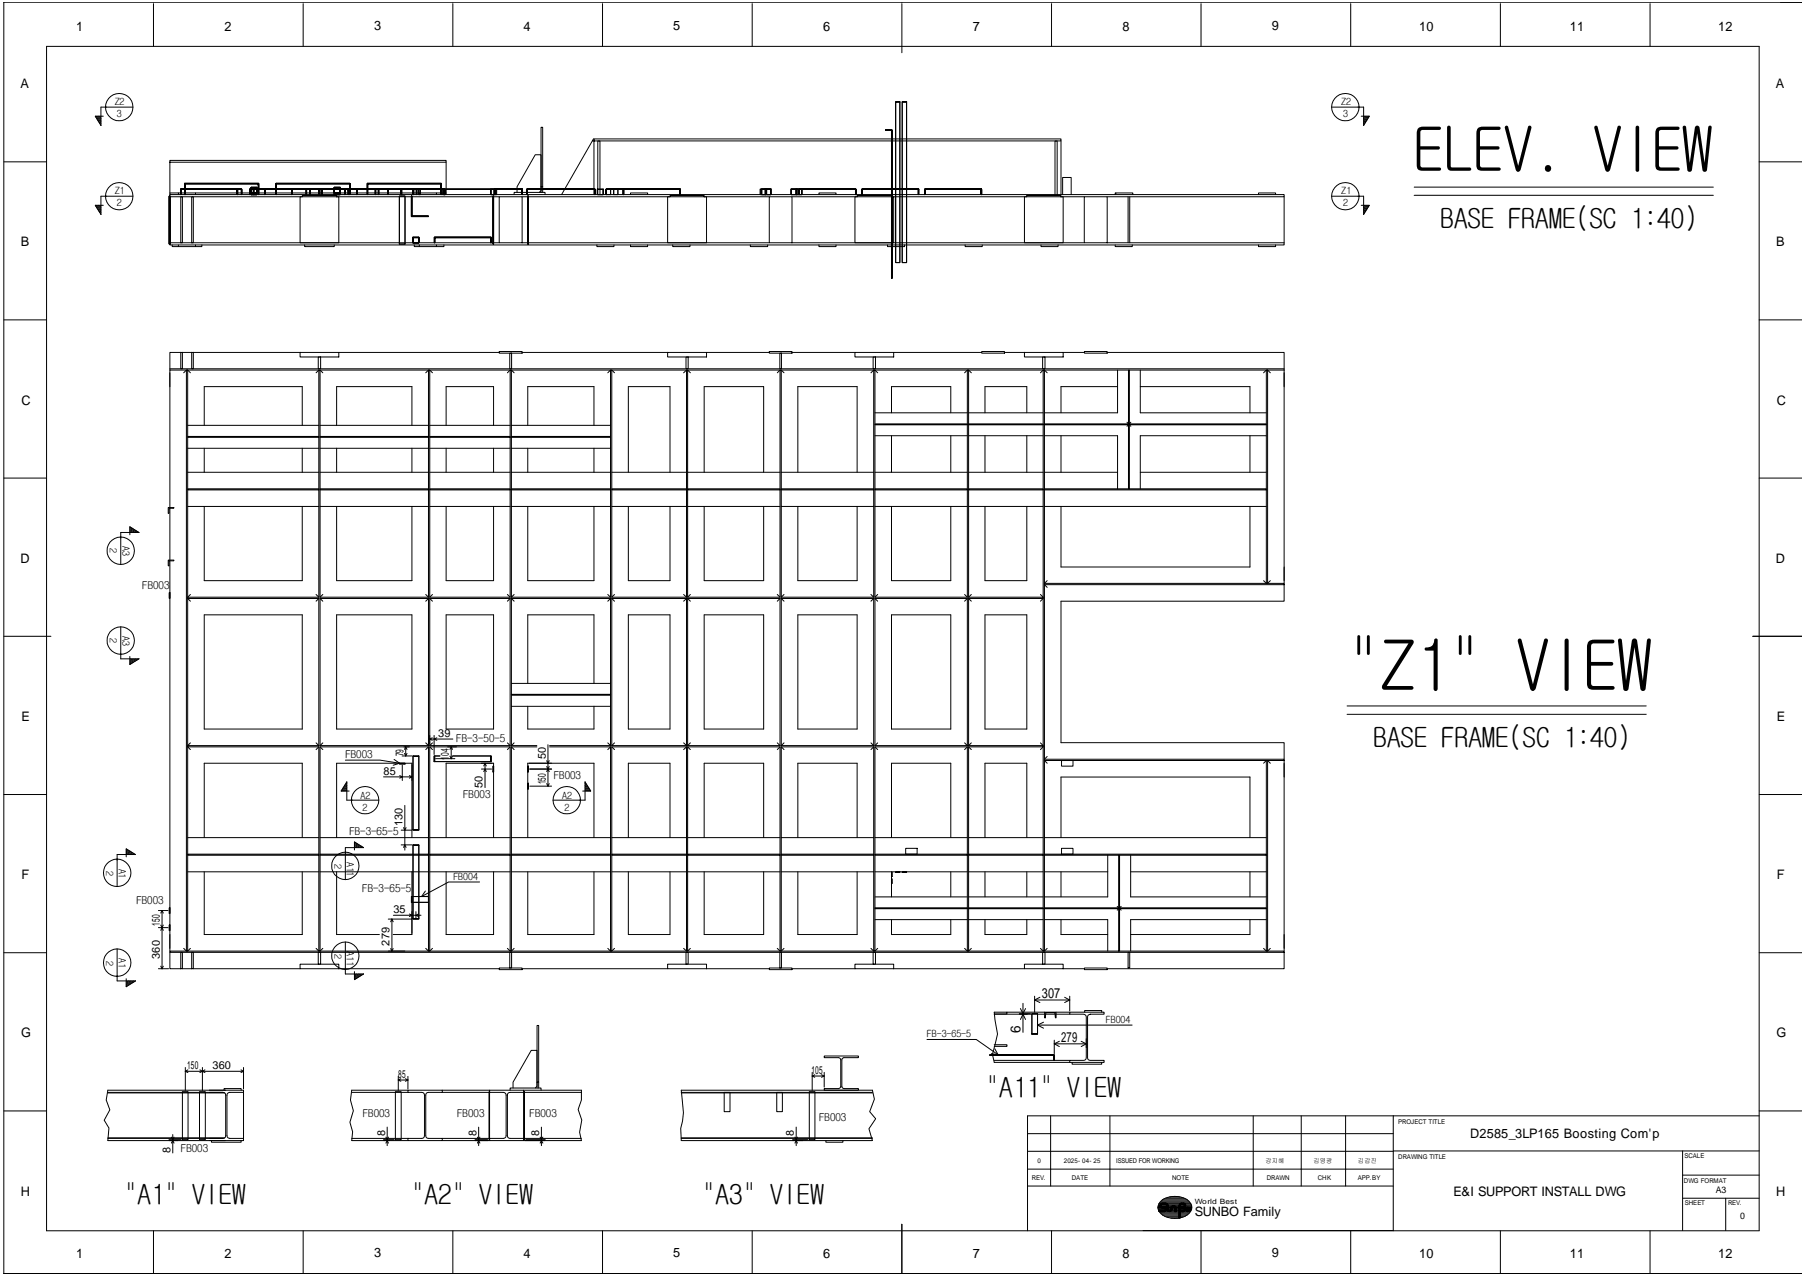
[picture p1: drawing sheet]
<svg xmlns="http://www.w3.org/2000/svg" width="420mm" height="297mm" viewBox="0 0 420 297" stroke-linecap="round" stroke-linejoin="round" font-family="sans-serif">
<g fill="none" stroke="#000" stroke-width=".23">
<path d="M10.8 10.8h398.7v275.7h-398.7zM35.7 .5h.1M35.7 .8v10M70.6 .5h.1M70.6 .8v10M105.4 .5h.1M105.4 .8v10M140.2 .5h.1M140.2 .8v10M175.1 .5h.1M175.1 .8v10M209.9 .5h.1"/>
<path d="M209.9 .8v11.5M244.8 .5h.1M244.8 .8v10M279.6 .5h.1M279.6 .8v10M314.4 .5h.1M314.4 .8v10M349.2 .5h.1M349.2 .8v10M384.1 .5h.1M384.1 .8v10M419.4 .5h.1"/>
<path d="M419.5 .5h-418.6v296.1M.9 37.7h9.9M22.3 27.1l-.1 .1M22.6 27.1l-.2 .2M22.8 27.1l-.3 .5M23 27.1l-.4 .7M23.3 27.1l-.6 .9M23.5 27.1l-.6 1.1M23.5 27.6l-.5 .8M23.5 27.9l-.4 .7M23.5 28.3l-.3 .4M23.5 28.7l-.1 .3"/>
<path d="M30.9 24.9h-7.4v4.3l-1.3-2.1h1.8M39.5 37.8v-.5h64.3v.5h-64.3v7.1M103.8 37.8v7.1M137.9 32.8l-7.2 12.5M138.3 32.3l-.4 .5h.4v-.5h108.7v.5h-108.7v12.5M206.2 30.2l1.4 .1v34.5h-.1v-34.4h-1.3v-.2l1.4 .1v34.5h-.1v-34.4h-1.3zM208.5 23.8v37.3h1v-37.3h-1v-.1h1v.1M208.5 23.7h1v37.4h-1zM210 23.8v37.3h1v-37.3h-1v-.1h1v.1M210 23.7h1v37.4h-1zM247 32.8v12.5M310 24.9h7.4v4.3l1.3-2.1h-1.8"/>
<path d="M317.4 27.1l.6 1.1M317.4 27.6l.5 .8M317.4 27.9l.4 .7M317.4 28.3l.3 .4M317.4 28.7l.1 .3M317.6 27.1l.6 .9M317.9 27.1l.4 .7M318.1 27.1l.3 .5M318.4 27.1l.2 .2M318.6 27.1l.1 .1M409.5 37.7h9.9M22.3 47.8l-.1 .1"/>
<path d="M22.6 47.8l-.2 .3M22.8 47.8l-.3 .5M23 47.8l-.4 .7M23.3 47.8l-.6 .9M23.5 47.9l-.6 1M23.5 48.3l-.5 .8M23.5 48.7l-.4 .6M23.5 49.1l-.3 .4M23.5 49.5l-.1 .2M30.9 45.7h-7.4v4.2l-1.3-2.1h1.8M39.4 45.6h.1v11.2h-.1v-11.2h.1v11.2h-.1zM39.5 45.8v10.7"/>
<path d="M40.1 57v.4h1.4M41.5 44.9h-2v.4M41.5 57v.4h4v-.4M41.5 45.3v-.4h4v.4M42 44h13.2l.1 1.3h-.1l-.1-1.2h-12.9v1.2h-.2l.1-1.3h13.1l.1 1.3h-.1l-.1-1.2h-12.9v1.2h-.2zM42.1 45.8h.4v10.7h-.4zM43 42.7h17.2v2.6h-.1v-2.5h-17v2.5h-.1v-2.6l17.2 .1v2.5h-.1v-2.5h-17v2.5h-.1zM43.1 44h13.1l.1 1.3h-.1l-.1-1.2h-12.9l-.1 1.2h-.1l.1-1.3h13.1l.1 1.3h-.1l-.1-1.2h-12.9l-.1 1.2h-.1zM44.6 45.8h.4v10.7h-.4zM45.5 44.9h52.1M47 57v.4h-1.5M58.1 44h13.2l.1 1.3h-.2v-1.2h-12.9v1.2h-.2l.1-1.3h13.1l.1 1.3h-.2v-1.2h-12.9v1.2h-.2z"/>
<path d="M58.5 43.6v1.3h1.3v-1.3v1.7h-1.3zM58.5 43.7v1.2h1.3v-1.2v1.6h-1.3zM58.5 43.7h1.3v1.2h-1.3zM58.5 43.6h1.3v1.7h-1.3zM58.5 43.7h1.3v1.6h-1.3zM58.5 43.6h1.3v1.3h-1.3zM58.5 43.6h1.3v1.3h-1.3v-1.2h1.3v1.2h-1.3zM59 44h13.1l.1 1.3h-.1v-1.2h-13v1.2h-.1l.1-1.3h13l.1 1.3h-.1v-1.2h-13v1.2h-.1zM61.6 44h13.2l.1 1.3h-.1l-.1-1.2h-12.9l-.1 1.2h-.1l.1-1.3h13.1l.1 1.3h-.1l-.1-1.2h-12.9l-.1 1.2h-.1zM64.3 42.7h17.1l.1 2.6h-.1l-.1-2.5h-17v2.5h-.1l.1-2.6h17.1l.1 2.6h-.1l-.1-2.5h-17v2.5h-.1zM67.9 44h13.1l.2 1.3h-.2l-.1-1.2h-12.9v1.2h-.1v-1.3h13.1l.2 1.3h-.2l-.1-1.2h-12.9v1.2h-.1zM70.4 45.5h8v.3h-8z"/>
<path d="M70.9 57v.4h6.9v-.4M74.2 44h13.2l.1 1.3h-.2v-1.2h-12.9l-.1 1.2h-.1l.1-1.3h13.1l.1 1.3h-.2v-1.2h-12.9l-.1 1.2h-.1zM74.9 44h13.2l.1 1.3h-.1l-.1-1.2h-12.9l-.1 1.2h-.1l.1-1.3h13.1l.1 1.3h-.1l-.1-1.2h-12.9l-.1 1.2h-.1zM77.8 43.6v1.3h1.4v-1.3v1.7h-1.4zM77.8 43.7v1.2h1.4v-1.2v1.6h-1.4zM77.8 43.7h1.4v1.2h-1.4zM77.8 43.6h1.4v1.7h-1.4zM77.8 43.7h1.4v1.6h-1.4zM77.8 43.6h1.4v1.3h-1.4zM77.8 43.6h1.4v1.3h-1.4v-1.2h1.4v1.2h-1.4zM78.4 45.8h.5v10.7h-9.1v-10.7h.6h-30.9v-.5h259.4v.5h-41.2M78.4 45.8h37.8"/>
<path d="M80.2 44h13.2l.1 1.3h-.2v-1.2h-12.9l-.1 1.2h-.1l.1-1.3h13.1l.1 1.3h-.2v-1.2h-12.9l-.1 1.2h-.1zM83 44h13.2l.1 1.3h-.2v-1.2h-12.9l-.1 1.2h-.1l.1-1.3h13.1l.1 1.3h-.2v-1.2h-12.9l-.1 1.2h-.1zM85.5 42.7h17.2v2.6h-.1v-2.5h-17v2.5h-.1v-2.6h17.2v2.6h-.1v-2.5h-17v2.5h-.1zM90.3 44h13.1l.1 1.3h-.1l-.1-1.2h-12.9v1.2h-.1l.1-1.3h13l.1 1.3h-.1l-.1-1.2h-12.9v1.2h-.1zM93 45.6h1.3v11.2h-1.3zM95.8 45.6h.1v4.7h3.8v.1h-3.9v-4.8h.1v4.7h3.8v.1h-3.9zM96.1 55.2v1.3h1.4v-1.3M96.1 55.3v1.2h1.4v-1.2M96.1 55.2h1.4v1.3h-1.4v-1.2h1.4v1.2h-1.4zM96.4 57v.4h1.2M96.9 44h6.5l.1 1.3h-.1l-.1-1.2h-6.2l-.1 1.2h-.1l.1-1.3h6.4l.1 1.3h-.1l-.1-1.2h-6.2l-.1 1.2h-.1zM97.4 45.3h.1"/>
<path d="M97.5 44h5.6l.1 1.3M97.6 57v.4h4v-.4M97.6 45.3v-.4h4v.4M97.8 44l-.1 1.3h-.3l.1-1.3h5.9l.1 1.3h-.1M101.1 55.2h13.2v1.3h-.1v-1.2h-12.9l-.1 1.2h-.1l.1-1.3h13.1v1.3h-.1v-1.2h-12.9l-.1 1.2h-.1zM101.6 44.9h2.2v.4M103 44.1h-5.4l-.1 1.2h.4M103 45.3h.7M103.3 44.1l.1 1.2h-.4v-1.2h.3h-5.4v1.2h-.2M103.3 57v.4h-1.7M103.5 44.1l-.1 1.2h.3l.1-1.2h-.3h11.6l.2 1.2M103.8 44.1h11.6l.1 1.2h-.3"/>
<path d="M114.3 44v1.3h1v-1.3M114.3 44.1v1.2h1v-1.2M114.3 44h1v1.3h-1v-1.2h1v1.2h-1zM114.8 45.6h.1v11.2h-.1v-11.2h.1v11.2h-.1zM115 44h6.5l.1 1.3h-.1v-1.2h-6.3l-.1 1.2h-.1l.1-1.3h6.4l.1 1.3h-.1v-1.2h-6.3l-.1 1.2h-.1zM115.2 44l.1 1.3h.3l-.1-1.3h-12.1l-.1 1.3h.1M115.5 45.3h.1M115.5 44h-11.8l-.1 1.3M116.2 56.5h-76.7v.5h259.4v-.5h-41.2M116.2 45.8h5.3v10.7h-5.3zM119.7 45.3v-.5h7.2v.5M120.4 44.8v-1.3l4.2-7.5h1.3v8.4l-.4 .4"/>
<path d="M121.5 45.8h34.5h-.6v10.7h9.1v-10.7h-.6M121.5 56.5h57.6M122.7 44h15.7l.2 1.3h-.2l-.1-1.2h-15.5l-.1 1.2h-.1l.1-1.3h15.7l.2 1.3h-.2l-.1-1.2h-15.5l-.1 1.2h-.1zM122.9 45.6h.1v11.2h-.1v-11.2h.1v11.2h-.1zM125.9 43.5h.4v-13.9h-.4v15.2M126.3 43.5v1.3M138.9 57v.4h4v-.4M139.1 44.1v1.2h1.3v-1.2M139.1 44h1.3v1.3h-1.3v-1.3v1.3h1.3v-1.3M139.1 44.1h1.3v1.2h-1.3zM139.1 45.3v-12.5h.6v12.5M141.1 44h17.1l.1 1.3h-.1v-1.2h-16.9l-.1 1.2h-.1l.1-1.3h17l.1 1.3h-.1v-1.2h-16.9l-.1 1.2h-.1z"/>
<path d="M141.1 45.3h1.1M141.2 44.1h1.6v1.2h1v-1.3h-2.6l-.1 1.3h1.1v-1.2l-1 .1v1.1M142.2 44.1h1.6v1.2M142.8 44l.1 1.3M142.8 45.3h1M143.8 44h-1.6l-.1 1.3M145.1 44h13.1l.1 1.3h-.1v-1.2h-13v1.2h-.2l.2-1.3h13l.1 1.3h-.1v-1.2h-13v1.2h-.2zM146.8 57v.4h3.9v-.4M146.8 45.3v-.4h3.9v.4M156 45.5h7.9v.3h-7.9zM156.6 57v.4h4v-.4M163.9 45.8h15.2"/>
<path d="M174.7 57v.4h4v-.4M177 44.1v1.2h1.3v-1.2h-1.3h1.1v1.2h1.4v-1.2h-1.2M177.3 44.1h2.1v1.2h-1v-1.2zM177.3 44.1v1.2h1v-1.2M177.3 44h1.1v1.3h1.1v-1.3h-2.2v1.3h1v-1.3M178.1 44v1.3h1.4v-1.3h-2.5v1.3h1.3v-1.3h1.2h-1.2v1.3h-1v-1.3h2.2v1.3h-1.1v-1.3M178.4 44.1h-1.1v1.2h1v-1.2h1.1M178.4 44.1h1v1.2h-1zM179.1 45.8h5.3v10.7h-5.3zM184.1 44h1.2v1.3h1.3v-1.3h-2.5v1.3h1.4v-1.3M184.2 44.1h2.4v1.2h-1.3v-1.2zM184.2 44.1l-.1 1.2h1.4v-1.2"/>
<path d="M184.4 45.8h15.1h-.5v10.7h9v-10.7h-.5M184.4 56.5h68M185.3 44.1l-1.2 .1v1.1h1.4v-1.2h1.1M185.3 44.1h1.3v1.2h-1.3zM185.3 44v1.3h1.3v-1.3h-2.5v1.3h1.4v-1.3h1.1M186 44h13.2l.1 1.3h-.2v-1.2h-12.9l-.1 1.2h-.1l.1-1.3h13.1l.1 1.3h-.2v-1.2h-12.9l-.1 1.2h-.1zM190.6 57v.4h4v-.4M190.6 45.3v-.4h4v.4M199.5 45.5h8v.3h-8zM200.6 44h13.2l.1 1.3h-.2v-1.2h-12.9l-.1 1.2h-.1l.1-1.3h13.1l.1 1.3h-.2v-1.2h-12.9l-.1 1.2h-.1zM206.6 57v.4h4v-.4M207.5 45.8h31.5h-.5v10.7h9v-10.7h-.5"/>
<path d="M215.2 44h13.2l.1 1.3h-.2v-1.2h-12.9l-.1 1.2h-.1l.1-1.3h13.1l.1 1.3h-.2v-1.2h-12.9l-.1 1.2h-.1zM224.7 57v.4h3.9v-.4M239 45.5h8v.3h-8zM242.3 57v.4h4v-.4M245.6 45.3v-12.5h.5v12.5M247 45.8h5.4M247.4 45.3v-4h1.9v4M252.4 45.8h5.3v10.7h-5.3zM259.6 57v.4h4v-.4M259.7 45.3v-.4h4v.4M259.7 44.9h-.1v.4M262.6 45.8v10.7"/>
<path d="M263 45.8v10.7M292.9 57v.4h4v-.4M292.9 45.3v-.4h4v.4M298.9 45.8v10.7M310 45.7h7.4v4.2l1.3-2.1h-1.8M317.4 47.9l.6 1M317.4 48.3l.5 .8M317.4 48.7l.4 .6M317.4 49.1l.3 .4M317.4 49.5l.1 .2M317.6 47.8l.6 .9M317.9 47.8l.4 .7"/>
<path d="M318.1 47.8l.3 .5M318.4 47.8l.2 .3M318.6 47.8l.1 .1M329.2 43.6h69.6M329.2 45.5h69.6M.9 74.5h9.9M409.5 74.5h9.9M39.5 86.1v-.2h259.4v.2M39.5 86.8v134.6M42.1 82h-2.6v3.9M42.1 82h.4v3.9h-.4zM42.5 82h2.1"/>
<path d="M43.4 86.1h.3v135.3h-.3zM43.4 86.1l-.6 .7M43.7 99h30.5M43.7 86.1l.6 .7M44.6 82h.4v3.9h-.4zM45 82h24.8M47.5 99v-9h22.9v9M69.8 82h9.1v1.1h-9.1zM74.1 83.1h.5v2.8h-.5zM74.2 86.1l-.6 .7M74.5 99h25.2M74.5 86.1l.6 .7"/>
<path d="M78.4 99v-9h17.5v9M78.9 82h37.3M99.7 86.1l-.6 .7M100 99h18.7M100 86.1l.7 .7M103.8 99v-9h11.1v9M116.2 81.8h5.3v.4h-5.3zM118.7 82.2h.4v3.7h-.4zM118.7 86.1l-.6 .7M119 99h23.1M119 86.1l.7 .7M121.5 82h33.9"/>
<path d="M122.9 99v-9h15.4v9M142.1 86.1l-.6 .7M142.4 86.1l.6 .7M155.4 82h9.1v1.1h-9.1zM159.7 83.1h.5v2.8h-.5zM159.8 86.1l-.7 .7M160.1 86.1l.6 .7M164.5 82h14.6M179.1 81.8h5.3v.4h-5.3zM181.5 82.2h.4v3.7h-.4zM181.6 86.1l-.7 .7M181.9 86.1l.6 .7"/>
<path d="M184.4 82h14.6M199 82h9v1.1h-9zM203.2 83.1h.6v2.8h-.6zM203.4 86.1l-.7 .7M203.7 98.7h21.5v.2h-21.5zM203.7 96.1h21.5M203.7 86.1l.6 .7M207.5 96.1v-6.1h13.8v6.1M208 82h20.5M225.2 86.1l-.7 .7M225.5 98.7h17.3v.2h-17.3zM225.5 96.1h17.3"/>
<path d="M225.5 86.1l.6 .7M228.5 81.8h5.3v.4h-5.3zM229.3 96.1v-6.1h9.7v6.1M233.8 82h4.7M238.5 82h9v1.1h-9zM242.7 83.1h.5v2.8h-.5zM242.8 86.1h.3v135.3h-.3zM242.8 86.1l-.6 .7M243.1 86.1l.7 .7M247.5 82h4.9M252.4 81.8h5.3v.4h-5.3zM257.7 82h41.2v3.9"/>
<path d="M260.1 90h-13.1v6.1M260.1 86.1v10h-17M262.3 98.3l.4 .4M262.7 98.7h-19.6v.2h19.6M262.7 98.9v14.9h.2v-14.9M262.7 98.7v-12.6h.2v12.6M262.7 98.9l-.4 .3M262.9 98.7h31.9v.2h-31.9M262.9 98.9l.3 .3M263.2 98.3l-.3 .4M265.4 86.1v10h29.4M265.4 90h25.6v6.1"/>
<path d="M294.8 86.1h.3v49.7h-.3zM294.8 86.1l-.7 .7M295.1 86.1l.6 .7M298.9 86.1h-259.4v3.9M298.9 86.1v49.7M.9 111.3h9.9M39.2 118.2h1.3l-.2 .1-.9 .1-.2 1.1zM43.7 101.6h30.5v.2h-30.5zM43.7 113.8h30.5v.2h-30.5zM43.7 104.4h30.5M43.7 109.9h30.5M43.7 117.9h30.5"/>
<path d="M47.5 117.9v17.3h22.9v-17.3M47.5 104.4v5.5M70.4 104.4v5.5M74.5 101.6h25.2v.2h-25.2zM74.5 113.8h25.2v.2h-25.2zM74.5 104.4h25.2M74.5 109.9h25.2M74.5 117.9h25.2M78.4 117.9v17.3h17.5v-17.3M78.4 104.4v5.5M95.9 104.4v5.5M100 101.6h18.7v.2h-18.7z"/>
<path d="M100 113.8h18.7v.2h-18.7zM100 104.4h18.7M100 109.9h18.7M100 117.9h18.7M103.8 104.4v5.5M103.8 117.9v17.3h11.1v-17.3M114.9 104.4v5.5M119 101.6h23.1v.2h-23.1zM119 113.8h23.1v.2h-23.1zM119 104.4h23.1M119 109.9h23.1M119 117.9h23.1"/>
<path d="M122.9 117.9v17.3h15.4v-17.3M122.9 104.4v5.5M138.3 104.4v5.5M142.4 113.8h17.4v.2h-17.4zM142.4 109.9h17.4M142.4 117.9h17.4M146.3 117.9v17.3h9.7v-17.3M146.3 109.9v-19.9h9.7v19.9M160.1 113.8h21.5v.2h-21.5zM160.1 109.9h21.5M160.1 117.9h21.5M163.9 117.9v17.3h13.9v-17.3"/>
<path d="M163.9 109.9v-19.9h13.9v19.9M181.9 113.8h21.5v.2h-21.5zM181.9 109.9h21.5M181.9 117.9h21.5M185.7 117.9v17.3h13.8v-17.3M185.7 109.9v-19.9h13.8v19.9M203.7 113.8h21.5v.2h-21.5zM203.7 101.4h21.5M203.7 109.9h21.5M203.7 117.9h21.5M207.5 117.9v17.3h13.8v-17.3M207.5 101.4v8.5"/>
<path d="M221.3 101.4v8.5M225.5 113.8h17.3v.2h-17.3zM225.5 101.4h17.3M225.5 109.9h17.3M225.5 117.9h17.3M229.3 117.9v17.3h9.7v-17.3M229.3 101.4v8.5M239 101.4v8.5M243.1 113.8h51.7v.2h-51.7zM243.1 101.4h17v12.4M243.1 109.9h17M243.1 117.9h51.7"/>
<path d="M247 101.4v8.5M247 117.9v14.1h44v-14.1M265.4 109.9h29.4M291 101.4v8.5M294.8 101.4h-29.4v12.4M409.5 111.3h9.9M30.2 124.5v-1.9l2.1 1.4h-4.2v7.4M30.3 122.7h-.1M30.5 122.8l-.3 .2M30.7 122.9l-.5 .3M30.9 123.1l-.7 .4M31.1 123.2l-.9 .5"/>
<path d="M31.3 123.3l-1 .7M31.5 123.4l-.8 .6M31.7 123.6l-.6 .4M31.9 123.7l-.4 .3M32.1 123.8l-.2 .2M39.2 130.4h1.3l-.2 .2h-.9l-.1 1.1h-.1zM39.4 138h.1v1.3h-.1zM43.7 139.3l.6 .7M44.3 138.4l-.6 .6M73.6 138.4l.6 .6M74.2 139h-30.5v.3h30.5M74.2 139v-52.9h.3v52.9"/>
<path d="M74.2 139.3v34.3M74.2 139.3l-.6 .7M74.5 139.3h25.2M74.5 139h25.2M74.5 139.3v34.3M74.5 139.3l.6 .7M75.1 138.4l-.6 .6M99.1 138.4l.6 .6M99.7 139v-52.9h.3v52.9M99.7 139.3v34.3M99.7 139.3l-.6 .7M100 139.3v34.3"/>
<path d="M100 139.3h18.7M100 139h18.7M100 139.3l.7 .7M100.7 138.4l-.7 .6M118.1 138.4l.6 .6M118.7 139v-52.9h.3v52.9M118.7 139.3v34.3M118.7 139.3l-.6 .7M119 139.3h23.1M119 139h23.1M119 139.3v34.3M119 139.3l.7 .7"/>
<path d="M119.7 138.4l-.7 .6M141.5 138.4l.6 .6M142.1 139v-52.9h.3v52.9M142.1 139.3v34.3M142.1 139.3l-.6 .7M142.4 139.3h17.4M142.4 139h17.4M142.4 139.3v34.3M142.4 139.3l.6 .7M143 138.4l-.6 .6M159.1 138.4l.7 .6M159.8 139v-52.9h.3v52.9"/>
<path d="M159.8 139.3v34.3M159.8 139.3l-.7 .7M160.1 139.3h21.5M160.1 139h21.5M160.1 139.3v34.3M160.1 139.3l.6 .7M160.7 138.4l-.6 .6M180.9 138.4l.7 .6M181.6 139v-52.9h.3v52.9M181.6 139.3v34.3M181.6 139.3l-.7 .7M181.9 139.3h21.5"/>
<path d="M181.9 139h21.5M181.9 139.3v34.3M181.9 139.3l.6 .7M182.5 138.4l-.6 .6M202.7 138.4l.7 .6M203.4 139v-52.9h.3v52.9M203.4 139.3v34.3M203.4 139.3l-.7 .7M203.7 139.3h21.5M203.7 139h21.5M203.7 139.3v34.3M203.7 139.3l.6 .7"/>
<path d="M204.3 138.4l-.6 .6M224.5 138.4l.7 .6M225.2 139v-52.9h.3v52.9M225.2 139.3v34.3M225.2 139.3l-.7 .7M225.5 139h17.3v.3h-17.3M225.5 139.3v34.3M225.5 139.3l.6 .7M226.1 138.4l-.6 .6M242.2 138.4l.6 .6M242.8 139.3l-.6 .7M243.1 136.1l.7 .6"/>
<path d="M243.8 135.2l-.7 .6M294.1 135.2l.7 .6M295.7 135.2l-.6 .6M298.9 136.1v-.3h-55.8v.3h55.8v3.9h-51.9v32.9h51.9v3.8M.9 148.1h11M28.1 145.9v7.5h4.2l-2.1 1.3v-1.9M30.2 154.6h.1M30.2 154.3l.3 .2M30.2 154.1l.5 .3M30.2 153.8l.7 .5M30.2 153.6l.9 .5M30.3 153.4l1 .6"/>
<path d="M30.7 153.4l.8 .5M31.1 153.4l.6 .4M31.5 153.4l.4 .2M31.9 153.4l.2 .1M47.5 143.1h22.9v26.6h-22.9zM78.4 143.1h17.5v26.6h-17.5zM103.8 143.1h11.1v26.6h-11.1zM119 159.1h23.1M122.9 159.1v-16h15.4v16M146.3 143.1h9.7v26.6h-9.7zM163.9 143.1h13.9v26.6h-13.9zM185.7 143.1h13.8v26.6h-13.8z"/>
<path d="M207.5 143.1h13.8v26.6h-13.8zM229.3 143.1h9.7v26.6h-9.7zM408 148.1h11.4M43.7 173.9l.6 .6M44.3 172.9l-.6 .7M73.6 172.9l.6 .7M74.2 173.6h-30.5v.3h30.5M74.2 173.9v47.5h.3v-47.5M74.2 173.9l-.6 .6M74.5 173.9h25.2M74.5 173.6h25.2M74.5 173.9l.6 .6"/>
<path d="M75.1 172.9l-.6 .7M80.4 177h8.1l4.5 .7M91.7 176.8l1.3 .9M93 177.7h1.3v.1h-1.3zM93 177.7l-1.5 .4M93.6 176h2.2M93.6 178.1v3.6M94.1 175.4l.3 .6M94.4 173.9l-.3 .6M94.4 173.9l.3 .6M94.4 173.9v2.1M94.7 175.4l-.3 .6"/>
<path d="M96.1 176h1.4v.1h-1.4zM96.1 176h1.4v17.3h-1.4zM96.1 176.1v17M97.5 176.1v17M99.1 172.9l.6 .7M99.7 173.9v47.5h.3v-47.5M99.7 173.9l-.6 .6M100 172l.6 .3M100 172h5.4M100 173.9h18.7M100 173.6h18.7M100 173.9l.7 .6"/>
<path d="M100.6 171.7l-.6 .3M100.7 172.9l-.7 .7M101 176h.2v1.3h-.2zM101 171.2v4.4M101.2 176h1.2h-1.4v1.3h13.3v-1.3h-8.9h8.8M101.2 177.3h13M101.4 176.6h4.5M101.7 171.7l-.7 .3 .7 .3M104.7 176l.3 .6M105 173.9l-.3 .6M105 173.9l.3 .6M105 173.9v2.7"/>
<path d="M105.3 176l-.3 .6M112.1 179h2.3M112.6 179.6l.3-.6 .3 .6M112.9 177.7l-.3 .6M112.9 177.7l.3 .6M112.9 177.7v5.6M114.2 176h.1v1.3h-.1zM114.8 178.4h.1v1.3h-.1zM118.1 172.9l.6 .7M118.7 173.9v47.5h.3v-47.5M118.7 173.9l-.6 .6M119 161.6h23.1v.2h-23.1z"/>
<path d="M119 173.9h6M119 164.4h23.1M119 173.6h6M119 173.9l.7 .6M119.7 172.9l-.7 .7M122.9 178.4h.1v1.3h-.1zM122.9 164.4v5.3h15.4v-5.3M123.3 179h5.1M127.3 178.4l.5 1.2M127.3 177.1l.2 .6 .3-.6M127.5 173.4v9.6M127.8 178.4l-.5 1.2"/>
<path d="M127.9 173.9h14.2M127.9 173.6h14.2M141.5 172.9l.6 .7M142.1 173.9v47.5h.3v-47.5M142.1 173.9l-.6 .6M142.4 173.9h17.4M142.4 173.6h17.4M142.4 173.9l.6 .6M143 172.9l-.6 .7M159.1 172.9l.7 .7M159.8 173.9v47.5h.3v-47.5M159.8 173.9l-.7 .6"/>
<path d="M160.1 173.9h21.5M160.1 173.6h21.5M160.1 173.9l.6 .6M160.7 172.9l-.6 .7M180.9 172.9l.7 .7M181.6 173.9v47.5h.3v-47.5M181.6 173.9l-.7 .6M181.9 173.9h21.5M181.9 173.6h21.5M181.9 173.9l.6 .6M182.5 172.9l-.6 .7M202.7 172.9l.7 .7"/>
<path d="M203.4 173.9v47.5h.3v-47.5M203.4 173.9l-.7 .6M203.7 173.9h21.5M203.7 173.6h21.5M203.7 173.9l.6 .6M204.3 172.9l-.6 .7M224.5 172.9l.7 .7M225.2 173.9v47.5h.3v-47.5M225.2 173.9l-.7 .6M225.5 173.6h17.3v.3h-17.3M225.5 173.9l.6 .6M226.1 172.9l-.6 .7"/>
<path d="M242.2 172.9l.6 .7M242.8 173.9l-.6 .6M243.1 177l.7 .7M243.8 176.1l-.7 .6M247.1 177h2.7v1.4h-2.7zM294.8 177h.3v44.4h-.3zM294.8 177l-.7 .7M295.1 177l.6 .7M298.9 177v-.3h-55.8v.3h55.8v3.9M298.9 177.7v43.7M313.6 164.3h69.6M313.6 166.3h69.6"/>
<path d="M.9 185h9.9M29.4 199.5v-1.9l2.1 1.3h-4.2v7.5M29.5 197.7h-.1M29.7 197.8l-.3 .2M29.9 197.9l-.5 .3M30.1 198l-.7 .5M30.3 198.2l-.9 .6M30.5 198.3l-1 .6M30.7 198.4l-.8 .5M30.9 198.5l-.6 .4M31.1 198.7l-.4 .2M31.3 198.8l-.2 .1"/>
<path d="M43.7 198.8h30.5v.3h-30.5zM43.7 195h30.5M47.5 195v-17.3h22.9v17.3M74.5 198.8h25.2v.3h-25.2zM74.5 195h25.2M78.4 195v-17.3h17.5v17.3M79.5 184.1h.1M79.6 183.9l.2 .2M79.7 183.6l.3 .5M79.8 183.4l.5 .7M80 183.3l.5 .8M80.1 183l.6 1.1"/>
<path d="M80.2 182.8l.5 .9M80.3 182.6l.4 .7M80.5 182.5l.2 .4M80.6 182.2l.1 .3M81.3 184.1h-1.9l1.3-2.1v4.3h7.5M82.5 197.9v-1.9l2.1 1.3h-4.2v7.5M82.6 196l-.1 .1M82.8 196.2l-.3 .1M83 196.3l-.5 .3M83.2 196.4l-.7 .4M83.4 196.6l-.9 .5M83.6 196.7l-1 .6"/>
<path d="M83.8 196.8l-.8 .5M84 196.9l-.6 .4M84.2 197.1l-.4 .2M84.4 197.2l-.2 .1M89.3 180.8h6.6M93 180.6l.6 .2-.6 .3M93.4 196.7h2.4M93.4 193.3h2.4M93.9 197.3l.3-.6 .3 .6M93.9 192.7l.3 .6 .3-.6M94.2 187.5v10.4M95.3 180.6l.6 .2"/>
<path d="M95.9 180.8l-.6 .3M96.1 196.7h1.4v.1h-1.4zM96.1 196.7h1.4v17.3h-1.4zM96.1 193.1h1.4v.2h-1.4zM96.1 196.8v17M97.5 196.8v17M100 198.8h18.7v.3h-18.7zM100 195h18.7M103.8 195v-17.3h11.1v17.3M119 198.8h23.1v.3h-23.1zM119 195h23.1M122.9 182.3h.1v1.4h-.1z"/>
<path d="M122.9 195v-17.3h15.4v17.3M123.3 183h5.1M127.3 182.4l.2 .6M127.8 182.4l-.3 .6M135.6 184.1h1.9l-1.3-2.1v4.3h-7.5M136.3 182.2l-.1 .3M136.4 182.5l-.2 .4M136.6 182.6l-.4 .7M136.7 182.8l-.5 .9M136.8 183l-.6 1.1M136.9 183.3l-.5 .8M137.1 183.4l-.4 .7"/>
<path d="M137.2 183.6l-.3 .5M137.3 183.9l-.1 .2M137.5 184.1h-.1M142.4 198.8h17.4v.3h-17.4zM142.4 195h17.4M146.3 195v-17.3h9.7v17.3M160.1 198.8h21.5v.3h-21.5zM160.1 195h21.5M163.9 195v-17.3h13.9v17.3M181.9 198.8h21.5v.3h-21.5zM181.9 195h21.5M185.7 195v-17.3h13.8v17.3"/>
<path d="M203.7 198.8h21.5v.3h-21.5zM203.7 195h21.5M207.5 195v-17.3h13.8v17.3M210.8 197.5h2.7v1.3h-2.7zM225.5 198.8h17.3v.3h-17.3zM225.5 195h17.3M229.3 195v-17.3h9.7v17.3M243.1 198.8h51.7v.3h-51.7zM243.1 195h51.7M247 195v-14.1h44v14.1M247.1 197.5h2.7v1.3h-2.7zM257.9 199.1v9.7h-14.8"/>
<path d="M260.4 199.1h.2v22.3h-.2zM263.2 199.1v9.7h31.6M409.5 185h9.9M36.9 215.9h2.2M36.9 212h2.2M37.4 215.3l.3 .6M37.7 215.9l-.3 .7M37.7 215.9l.3 .7M37.7 212v13.5M37.7 212l-.3 .6M37.7 212l.3 .6M38 215.3l-.3 .6"/>
<path d="M39.4 215.3h.1v1.3h-.1zM39.4 211.3h.1v1.3h-.1zM43.7 202.9h30.5M47.5 202.9v14.7h22.9v-14.7M74.5 202.9h25.2M78.4 202.9v14.7h9.9M80.4 219.3v7.4h4.2l-2.1 1.3v-1.8M90.4 214h5.4M91.2 214l-.3 .6M91.2 214l.3 .6M91.2 214v7.4M91.6 213.1h6.4"/>
<path d="M95.3 212.8l.6 .3-.6 .3M95.8 208.7h.1v1.4h-.1zM95.8 208.7h3.9v1.4h-3.9M95.9 208.7h3.8v1.4h-3.8zM95.9 202.9v14.7h-4.4M96.1 213.8h1.4v.2h-1.4zM96.8 212.2v1.5M97.4 212.8l-.6 .3 .6 .3M99 207.4l-.9 1.3M99.7 208.7h-1.6M100 202.9h18.7M103.8 202.9v14.7h11.1v-14.7"/>
<path d="M111.6 205.3h-7.2l-6.3 3.4M119 202.9h23.1M122.9 202.9v14.7h15.4v-14.7M142.4 202.9h17.4M146.3 202.9v14.7h9.7v-14.7M160.1 202.9h21.5M163.9 202.9v14.7h13.9v-14.7M181.9 202.9h21.5M185.7 202.9v14.7h13.8v-14.7M203.7 211.3h21.5v.2h-21.5zM203.7 208.8h21.5M203.7 214.1h21.5"/>
<path d="M203.7 202.9h21.5M207.5 204.6h.1v1h-.1zM207.5 203h.1v1h-.1zM207.5 214.1v3.5h13.8v-3.5M207.5 202.9v5.9M208.5 202.9h1v.2h-1zM210 202.9h1v.2h-1zM221.3 202.9v5.9M225.5 211.3h17.3v.2h-17.3zM225.5 208.8h17.3M225.5 214.1h17.3M225.5 202.9h17.3"/>
<path d="M229.3 214.1v3.5h9.7v-3.5M229.3 202.9v5.9M239 202.9v5.9M243.1 211.3h17.3v.2h-17.3zM243.1 214.1h14.8v7.3M243.1 202.9h14.8M247 202.9v5.9M247 214.1v3.5h10.9M260.1 211l.3 .3M260.4 211.5l-.3 .4M260.6 211.3h34.2v.2h-34.2zM260.6 211.5l.4 .4"/>
<path d="M261 211l-.4 .3M263.2 202.9h31.6M291 214.1v3.5h-27.8M291 202.9v5.9M294.8 214.1h-31.6v7.3M.9 221.8h9.9M27.3 220.9v7.4h4.2l-2.1 1.4v-1.9M29.4 229.6h.1M29.4 229.3l.3 .2M29.4 229.1l.5 .3M29.4 228.8l.7 .4M29.4 228.6l.9 .5"/>
<path d="M29.5 228.3l1 .7M29.9 228.3l.8 .6M30.3 228.3l.6 .5M30.7 228.3l.4 .3M31.1 228.3l.2 .2M31.5 228.3v.1M36.9 225.5h2.3M37.4 224.9l.3 .6M38 224.9l-.3 .6M39.5 221.7v3.8h2.6M42.1 221.7h.4v3.8h-.4zM42.5 225.5h2.1"/>
<path d="M42.8 220.8l.6 .6M44.3 220.8l-.6 .6M44.6 221.7h.4v3.8h-.4zM45 225.5h24.8M69.8 224.5h9.1v1h-9.1zM73.6 220.8l.6 .6M74.1 221.7h.5v2.8h-.5zM75.1 220.8l-.6 .6M78.9 225.5h37.3M82.5 228h.1M82.5 227.7l.3 .2M82.5 227.5l.5 .3"/>
<path d="M82.5 227.2l.7 .4M82.5 226.9l.9 .6M82.6 226.7l1 .7M83 226.7l.8 .5M83.4 226.7l.6 .4M83.8 226.7l.4 .3M84.2 226.7l.2 .2M90.4 221.4h3.8M90.9 220.8l.3 .6M91.5 220.8l-.3 .6M99.1 220.8l.6 .6M100.7 220.8l-.7 .6"/>
<path d="M116.2 225.3h5.3v.4h-5.3zM118.1 220.8l.6 .6M118.7 221.7h.4v3.6h-.4zM119.7 220.8l-.7 .6M121.5 225.5h33.9M141.5 220.8l.6 .6M143 220.8l-.6 .6M155.4 224.5h9.1v1h-9.1zM159.1 220.8l.7 .6M159.7 221.7h.5v2.8h-.5zM160.7 220.8l-.6 .6M164.5 225.5h14.6"/>
<path d="M179.1 225.3h5.3v.4h-5.3zM180.9 220.8l.7 .6M181.5 221.7h.4v3.6h-.4zM182.5 220.8l-.6 .6M184.4 225.5h14.6M199 224.5h9v1h-9zM202.7 220.8l.7 .6M203.2 221.7h.6v2.8h-.6zM204.3 220.8l-.6 .6M208 225.5h30.5M224.5 220.8l.7 .6M226.1 220.8l-.6 .6"/>
<path d="M231.4 236.1h3v-.5h-3l.8 5.1-1.2 4.7 .4 1.9h17.6M231.4 236.1h11.8M234.4 235.6h8.8M237.3 236h2.6M237.5 234.8l.6 1.2 .6-1.2M237.5 237.3l.6-1.2 .6 1.2M238.1 233.6v6.7M238.5 224.5h9v1h-9zM240.2 236h1.3v4.7h-1.3zM240.8 231.9v3.7M240.8 232.8l1.3 .6M240.8 232.8h8.2"/>
<path d="M241.5 238.6h22M241.5 238.6l1.4 .8M242.1 232.2l-1.3 .6M242.2 220.8l.6 .6M242.7 221.7h.5v2.8h-.5zM242.9 238l-1.4 .6M243.2 235.6h2.6v1.3h-.1l-.1-.9-.2-.2h-1.9l-.2 1.1h-.1zM243.4 236.1h2.2M243.8 220.8l-.7 .6M245.8 236.1h3.2M245.8 235.6h3.2M247.5 225.5h4.9"/>
<path d="M247.8 232.2l1.2 .6M249 235.6h8v.5h-3.2a.65 .65 0 0 0-.6 .6v9.5a.59 .59 0 0 0 .6 .6h3.2v.5h-8v-.5h3.2a.59 .59 0 0 0 .7-.6v-9.5a.65 .65 0 0 0-.7-.6h-3.2zM249 231.9v3.4M249 232.8l-1.2 .6M252.4 225.3h5.3v.4h-5.3zM252.5 235.6v-.4h4v.4M262.6 221.7h.4v3.6h-.4zM294.1 220.8l.7 .6M295.7 220.8l-.6 .6M298.9 221.7v-.3h-259.4v.3h259.4v3.8h-41.2M409.5 221.8h9.9M.9 258.6h9.9"/>
<path d="M25.1 254.3h26.8a.59 .59 0 0 1 .6 .6v9.5a.59 .59 0 0 1-.6 .6h-26.8M25.1 254.4h27.2M42.5 254.1h1.3v11.2h-1.3zM43.1 249.4h13.6M43.1 248.5v5.3M43.1 249.4l.6 .3M43.7 249l-.6 .4M46.4 254.1h1.4v11.2h-1.4zM46.5 249l.6 .4M47.1 248.5v5.3M47.1 249.4l.6 .3M47.1 249.4l-.6 .3"/>
<path d="M47.7 249l-.6 .4M48.7 253.8h8v.5h-3.2M52.2 253.8v-.4h3.9v.4M52.5 253.8h-27.4l-.4 2.3 .9 2.3-1.3 2.4 1.1 1.8-.3 2.9h27.4M53.5 254.3a.65 .65 0 0 0-.7 .6v9.5a.65 .65 0 0 0 .7 .6M53.5 254.3h.1M56.1 249l.6 .4M56.7 248.5v5M56.7 254.3v10.7M56.7 249.4l-.6 .3M81.9 254.3h13.1M92 254.1h1.4v11.2h-1.4z"/>
<path d="M92.7 250.6v3.2M92.7 251.4l.6 .3M92.7 251.4h2.3M93.3 251.1l-.6 .3M94.4 251.1l.6 .3M95 253.8h8v.5h-3.3a.59 .59 0 0 0-.6 .6v9.5a.59 .59 0 0 0 .6 .6h3.3v.5h-8v-.5h3.2a.59 .59 0 0 0 .6-.6v-9.5a.59 .59 0 0 0-.6-.6h-3.2zM95 253.8h-13.1l-.3 2.3 .7 2.5-.9 2.6 .7 2.3-.2 2h13.1M95 250.6v2.9M95 251.4l-.6 .3M103 254.3h11M103 253.8h11M113.8 254.1h.2v11.2h-.2z"/>
<path d="M114 253.8h7.9v.5h-3.2a.59 .59 0 0 0-.6 .6v9.5a.59 .59 0 0 0 .6 .6h3.2v.5h-7.9v-.5h3.2a.65 .65 0 0 0 .6-.6v-9.5a.65 .65 0 0 0-.6-.6h-3.2zM118.7 253.8v-.5h7.2v.5M119.4 253.3v-1.4l4.3-7.4h1.3v8.4l-.4 .4M121.9 254.1h.2v11.2h-.2zM121.9 253.8h13.4v2.3l-.7 2.2 .8 2.4-.5 2.9 .4 1.9h-13.4M121.9 254.3h13.4M125 251.9h.4v-13.2h-.4v14.6M125.4 251.9v1.4M158.6 253.8h44.5l.4 2.1-1.1 2.9 1.4 1.6-1.5 2.4 .8 2.7h-44.5l-.1-2.8 .4-1.7 .2-2zM158.6 254.3h44.5M158.6 254.4h44.5M168.6 254.3h1.3v4.5h-1.3z"/>
<path d="M180.8 254.3h1.3v4.5h-1.3zM188.4 254.1h1.3v11.2h-1.3zM189.1 249.6v4.2M189.1 250.5l.6 .3M189.1 250.5h2.8M189.7 250.2l-.6 .3M191.2 250.2l.7 .3M191.9 245.8h7.9v.4h-3.4l-.4 .3v.2v6.5l.4 .2h3.4v.4h-7.9v-.4h3.3l.5-.5-.1-6.4-.4-.3h-3.3zM191.9 249.6v3.5M191.9 250.5l-.7 .3M215.8 242h11.4l5.1 3.5M230.4 245.5h15v1.3h-.1v-1.1h-14.9"/>
<path d="M230.8 245.3l1.5 .2M231.4 243.2h3v.4h-3M231.4 246.8h17.6M231.6 244.1l.7 1.4M240.2 240.6h1.3v.1h-1.3v-4.7h1.3v4.6M244.6 259.8v16.3M245.4 242.1v3.2M245.4 243l1.2 .6M245.4 243h7.5M246.6 242.4l-1.2 .6M249.6 247.3v.4h6.9v-.4M251.7 242.4l1.2 .6"/>
<path d="M252.9 241.8v2.1M252.9 243l-1.2 .6M258.4 259.8v16.3M291.7 259.8v16.3M302.9 259.8v16.3M313.2 259.8v16.3M324.3 259.8v26.7M409.5 258.6h9.9M409.5 259.8h-170.3v26.7M25.1 264.9h27.2M39.3 265.3h2.9M39.9 264.7l.3 .6 .3-.6"/>
<path d="M39.9 266.1l.3-.6 .3 .6M40.2 264.1v4.3M49.2 265.5v.4h6.9v-.4M53.5 265h3.2v.5h-8M53.5 265h.1M81.9 265h13.1M89.3 265.3h2.4M89.8 266.1l.3-.6 .3 .6M89.8 264.7l.3 .6 .3-.6M90.1 262.4v4.3M103 265.5h11M103 265h11"/>
<path d="M110.6 265.3h2.9M111.1 266.1l.3-.6 .3 .6M111.1 264.7l.3 .6 .3-.6M111.4 262.4v4.3M121.9 265h13.4M122.4 265.3h4.5M125.7 266.1l.3-.6 .4 .6M125.7 264.7l.3 .6 .4-.6M126 262.4v4.3M158.6 265h44.5M158.6 264.9h44.5M184.5 265.3h3.5"/>
<path d="M185 266.1l.3-.6 .3 .6M185 264.7l.3 .6 .3-.6M185.3 262.4v4.3M192.2 265.5v.4h4v-.4M239.2 276.1h85.1M239.2 272.2h85.1M239.2 268h85.1M239.2 263.9h85.1M270 279.9h6.9M270.3 279.6h6.4M270.5 279.4h5.9M270.9 279.1h5.2"/>
<path d="M271.4 278.9h4.1M272.2 278.6h2.5M324.3 267.9h85.2M391.7 267.9v18.6M391.7 273.6h17.8M391.7 278.9h17.8M401.7 278.9v7.6M.9 296.5h418.5M35.7 286.5v10M70.6 286.5v10M105.4 286.5v10M140.2 286.5v10"/>
<path d="M175.1 286.5v10M209.9 285v11.5M244.8 286.5v10M269.5 281.1l.3 .9M269.5 281.1a3.2 3.2 0 0 1 3.2-2.5 4.2 4.2 0 0 1 4.7 2v.5M269.5 281.1h.7M269.5 281.3h1.7M269.6 280.6h.4M269.6 281.6h1.6M269.7 281.7h1.3M269.7 280.3h.4M269.7 281.7v.1"/>
<path d="M269.8 281.7l-.1 .1 .1-.1M269.8 280.1h.6l-.3 .3M269.9 281.7l-.2 .2M270 281.7l-.3 .2M270 281.7l-.2 .3M270 282.1l.3-.4-.2 .4M270.1 281.7l-.3 .3 .3-.3M270.1 281l.2-.2-.1 .3M270.1 282.1l.4-.4-.3 .4M270.2 281.7l-.3 .4M270.3 281.7l-.3 .4M270.3 282.1l.3-.4-.2 .4"/>
<path d="M270.3 280.5l-.3 .3h-.5M270.3 280.7l-.2 .2M270.3 280.8l-.2 .2M270.4 280.1l-.4 .4M270.5 280.9l-.3 .2M270.5 280.1l-.5 .5M270.6 280.1l-.6 .5M270.6 280.9l-.3 .2M270.6 281.7l-.3 .4M270.6 280.9h.4M270.6 282.8h3.8M270.6 280.9l-.3 .3 .4-.3"/>
<path d="M270.7 280.1l-.7 .7M270.7 280.9l-.3 .3M270.8 280.1l-.8 .7M270.8 281.2l.3-.3-.3 .3M270.8 281.7l-.4 .4M270.8 280.1l-.3 .3M270.8 280.9l-.3 .3M270.8 281.7l-.3 .4M270.9 280.1l-.3 .3M270.9 280.9l-.3 .3M270.9 281.7l-.3 .4M270.9 280.1l-.3 .3 .4-.3"/>
<path d="M270.9 281.7l-.3 .4 .4-.4M271 280.9l-.4 .3M271 280.9a.57 .57 0 0 1 .6 .6 .57 .57 0 0 1-.6 .6M271 283.1h3.4l.3-.4-.3 .4M271 280.9l-.3 .3M271.1 281.7l-.3 .4M271.1 280.1l-.3 .3M271.2 280.4l.2-.3h3.5l-.4 .4M271.2 280.1l-.4 .3M271.2 280.9l-.3 .3M271.2 280.1l-.3 .3 .4-.3M271.3 280.4l-.9 .1v.3l.2 .1"/>
<path d="M271.3 280.4l.3 .3M271.3 280.1a.59 .59 0 0 1 .6 .6M271.3 280.1h-.7a.57 .57 0 0 0-.6 .5 .57 .57 0 0 0 .6 .6l.6 .1 .1 .2-.3 .2M271.3 281l-.3 .2M271.3 280.4l.3-.2-.2 .2M271.3 281l-.2 .2M271.4 280.1l-.3 .3M271.4 281l-.3 .3 .3-.2M271.4 281.1l-.2 .2M271.5 281.8h.2M271.5 280.5l.2-.2-.2 .2M271.5 281.1l-.3 .2"/>
<path d="M271.5 281.2l-.2 .2M271.5 280.1l-.3 .3M271.5 281.2l-.2 .3M271.5 281.3l-.2 .2M271.6 280.7v.7a.64 .64 0 0 0 .6 .6 .64 .64 0 0 0 .6-.6M271.6 281.6h.1M271.6 281.3l-.7 .8M271.6 281.6l-.5 .4M271.6 281.7l-.4 .3M271.6 280.2l-.2 .2 .3-.2M271.7 280.2l-.2 .3M271.8 280.4l-.2 .3"/>
<path d="M271.8 281.9l.2-.2-.1 .2M271.9 280.5l-.3 .3h-1.2l-.2 .3M271.9 280.5l-.3 .2M271.9 281.4l.2 .3h.2l.2-.3M271.9 280.8l-.5 .3M271.9 281.3h.6M271.9 280.7v.7M271.9 280.7l-.3 .3M271.9 280.9l-.3 .3M271.9 281l-1.1 1.1M271.9 281l-.3 .3M271.9 281.1l-1 1 .7-.7"/>
<path d="M271.9 281.2l-.8 .9M271.9 281.4l-.2 .2 .2-.2M271.9 281.3l-.3 .3M271.9 281.5l-.2 .2M271.9 281.6l-.2 .2M272 281.6l-.3 .3M272.2 281.7l-.3 .3M272.5 281.6h-.6l-.2 .2M272.5 281.3a.64 .64 0 0 1 .7-.7 .64 .64 0 0 1 .6 .7M272.5 283.5h1.9M272.5 281.3v.1M272.5 281.3l.6-.6-.6 .6"/>
<path d="M272.7 280.8h-.8l-.3 .3M272.8 281.6l-.3 .4M272.8 281.4l.2-.4 .4 .1 .1 1M272.8 281.2l-.8 .8 .3-.3M272.8 281.3l-.7 .7M272.8 281.4l-.6 .7M272.8 281.5l-.5 .5M272.8 281.6l-.4 .4M272.9 281.1l-.4 .4M273 280.7l-.5 .4h-.6l-.3 .3M273 280.7l-.5 .5M273.1 281l.3-.3-.2 .3"/>
<path d="M273.3 280.7l-.8 .7M273.3 280.7l-.3 .3M273.5 281.3h-.7l-.6 .8M273.5 280.8l-.2 .2M273.6 280.8l-.3 .3M273.6 280.9l-.2 .2h-.5M273.7 281l-.3 .1M273.7 281l-.2 .3M273.8 281.2l-.3 .3M273.8 281.1l-.3 .3M273.8 281.3h.6M273.8 281.3l-.3 .3h-.7"/>
<path d="M273.8 281.5l-.3 .3-.9 .1M273.8 281.8h.6l.3-.3-.3 .4M273.8 281.3v.8M273.8 281.4l-.3 .3M273.8 281.6l-.3 .4 .3-.3M273.8 281.5l-.3 .3M273.8 281.8l-.3 .3M273.8 281.9l-.2 .2M273.8 281.9l-.1 .2M273.8 282v.1M273.8 281.3l-.3 .3M274.4 280.8l.8-.7-.8 .7h-.8l-.2 .3"/>
<path d="M274.4 280.6h-2.5l-.3 .3M274.4 281.6h-.6l-.3 .3M274.4 280.7v2.8l.3-.3M274.4 282.1l.4-.4-.4 .5M274.5 280.3h-2.7l-.2 .3h-1.3l-.3 .3M274.7 280.2l-.2 .2M274.7 281.7v-.5l.9 .1v.3l-.2 .1M274.7 280.7v.2M274.7 280.9h.7M274.7 280.8l-.3 .3h-.6l-.3 .2M274.7 281.6h1M274.7 281.7l-.3 .4h-4.6"/>
<path d="M274.7 282.2l-.3 .4h-4.1M274.7 282.8h1.7M274.7 283.1h1.3M274.7 283l-.3 .3h-2.8M274.7 281.7h.7M274.7 282.9l-.3 .3M274.7 283l-.3 .3M274.7 283.2l-.3 .3M274.7 283.5h.1M274.7 280.7l-.3 .3M274.7 280.9l-.3 .3M274.7 281.4l-.3 .4"/>
<path d="M274.7 281.6l-.3 .4M274.7 282.1l-.3 .3 .3-.2M274.7 282.4l-.3 .3 .3-.2M274.7 282.5l-.3 .4M274.7 282.7l-.3 .3M274.7 282.9l-.3 .4M274.7 283.1l-.3 .3M274.7 283.3l-.1 .2M274.7 283.4l-.1 .1M274.8 280.9l-.4 .4M274.8 280.5l-.4 .4M274.9 280.1l-.5 .5"/>
<path d="M275 280.9l-.6 .5M275 281.2l.3-.3-.3 .3M275 281.7l-.6 .5M275 281.7l-.6 .6h-4.4M275 280.1l-.6 .5M275 280.4l.6 .1v.3l-.2 .1M275 280.4l-.3 .3M275 280.1a.58 .58 0 0 0-.6 .6M275 280.1h.4M275 280.1l-.6 .6M275 280.9l-.6 .6 .3-.2M275.1 280.9l-.3 .3"/>
<path d="M275.1 281.7l-.7 .7M275.1 281.7l-.3 .4M275.2 280.9l-.4 .3M275.2 280.9l-.3 .3M275.3 280.1l-.5 .4M275.3 281.7l-.4 .4M275.3 280.1l-.3 .3M275.3 281.7l-.3 .4 .4-.4M275.3 282.1l.7-.8-.6 .8M275.4 283.3h-.7l-.2 .2M275.4 280.1l-.4 .3M275.4 280.1a.59 .59 0 0 1 .5 .3 .59 .59 0 0 1-.1 .7"/>
<path d="M275.4 280.1l-.3 .3 .4-.3M275.4 280.9l-.3 .3M275.4 281.7l-.3 .4 .4-.4M275.5 280.1l-.2 .3M275.5 280.9l-.3 .3M275.6 280.8h-.9l-.3 .3M275.6 280.1l-.3 .3M275.6 280.5l.2-.3-.2 .3M275.6 280.1h1.5M275.7 280.6h-1l-.3 .4M275.7 280.1l-.3 .3M275.7 280.7l.3-.2-.3 .3"/>
<path d="M275.7 281.4l.2-.2-.2 .3M275.7 280.2l-.2 .2M275.8 280.2l-.3 .2 .3-.2M275.8 281.1a.59 .59 0 0 1 .2 .6 .59 .59 0 0 1-.6 .4l1.1-1M275.8 281.1h.5l-.3 .2M275.8 281.1l-.2 .2M275.8 281.9h.1M275.9 281.1l-.3 .2h-.9l-.3 .4 .3-.4M275.9 281.8h.2M275.9 280.3l-.2 .2M275.9 281.1l-.2 .3M275.9 280.4l-.2 .2"/>
<path d="M275.9 280.9l-.3 .4M276 280.8h1.4M276 281.7l-.4 .3M276 280.5l-.7 .7M276 280.8l-.5 .5M276 281.3l-.3 .3M276 281.3l-.7 .8M276 281.6l-.5 .4M276 280.7l-.5 .5 .5-.4M276 281.5l-.5 .6M276.1 281.9l.7-.7-.7 .7M276.4 281.1l-.4 .4"/>
<path d="M276.5 281.1l-.5 .5M276.6 281.1l-.6 .5 .6-.5M276.6 282.6h-1.9l-.3 .3M276.7 281.1l-.6 .7M276.8 281.1l-.7 .7M276.9 281.2l-.7 .7 .7-.6M276.9 281.8h.3M276.9 282.3h-2.2l-.3 .4M276.9 281.3l-.7 .7 .7-.7M276.9 281.3h.5M276.9 281.4l-.6 .6M276.9 281.7l-.2 .3"/>
<path d="M277 281.4l-.6 .6M277 281.5l-.5 .6M277 281.6l-.4 .4M277.1 282.1h-2.4v1.4M277.3 280.3h-1.4l-.2 .3M277.3 281.6h-.3l-.5 .5M277.4 280.6h-1.4l-.6 .6M277.4 281.1a2.99 2.99 0 0 1-3.1 2.5 4.7 4.7 0 0 1-4.5-1.6M277.4 281.1h-.7l-.6 .6M279.6 286.5v10M314.4 286.5v10M349.2 286.5v10"/>
<path d="M384.1 286.5v10"/>
<circle cx="27.8" cy="24.9" r="3.2"/>
<circle cx="313.2" cy="24.9" r="3.2"/>
<circle cx="27.8" cy="45.7" r="3.2"/>
<circle cx="313.2" cy="45.7" r="3.2"/>
<circle cx="28.1" cy="128.2" r="3.2"/>
<circle cx="28.1" cy="149.1" r="3.2"/>
<circle cx="85" cy="186.3" r="3.2"/>
<circle cx="131.9" cy="186.3" r="3.2"/>
<circle cx="27.3" cy="203.2" r="3.2"/>
<circle cx="80.4" cy="201.6" r="3.2"/>
<circle cx="27.3" cy="224.1" r="3.2"/>
<circle cx="80.4" cy="222.5" r="3.2"/>
<circle cx="276.5" cy="281.6" r=".48"/>
</g>
<text font-size="16.3" x="313.5" y="160.6">&quot;Z1&quot; VIEW</text>
<text font-size="14.3" x="329.1" y="39.8">ELEV. VIEW</text>
<g font-size="6.5">
<text x="335.3" y="53">BASE FRAME(SC 1:40)</text>
<text x="319.7" y="173.8">BASE FRAME(SC 1:40)</text>
<text x="229.4" y="255.3">&quot;A11&quot; VIEW</text>
<text x="28.9" y="280.3">&quot;A1&quot; VIEW</text>
<text x="95.7" y="280.4">&quot;A2&quot; VIEW</text>
<text x="163.4" y="280.4">&quot;A3&quot; VIEW</text>
</g>
<g font-size="3.3">
<text x="242.5" y="232.3">307</text>
<text x="237.6" y="240.4" transform="rotate(-90 237.6 240.4)">6</text>
<text x="247" y="242.5">279</text>
</g>
<g font-size="3">
<text x="17.7" y="7.1">1</text>
<text x="52.2" y="7.2">2</text>
<text x="87.1" y="7">3</text>
<text x="121.8" y="7.1">4</text>
<text x="156.7" y="7">5</text>
<text x="191.6" y="7.2">6</text>
<text x="226.4" y="7.1">7</text>
<text x="261.3" y="7.1">8</text>
<text x="296.1" y="7">9</text>
<text x="330.4" y="7.1">10</text>
<text x="365.4" y="7.1">11</text>
<text x="400" y="7.2">12</text>
<text x="4.7" y="20.5">A</text>
<text x="413.3" y="20.5">A</text>
<text x="4.9" y="57.4">B</text>
<text x="413.5" y="57.4">B</text>
<text x="5" y="94.2">C</text>
<text x="413.6" y="94.2">C</text>
<text x="4.8" y="131">D</text>
<text x="413.4" y="131">D</text>
<text x="5" y="167.9">E</text>
<text x="413.6" y="167.9">E</text>
<text x="5" y="204.7">F</text>
<text x="413.6" y="204.7">F</text>
<text x="5" y="241.5">G</text>
<text x="413.5" y="241.5">G</text>
<text x="342.2" y="264.9">D2585_3LP165 Boosting Com'p</text>
<text x="4.9" y="278.3">H</text>
<text x="338.4" y="278.5">E&amp;I SUPPORT INSTALL DWG</text>
<text x="413.5" y="278.3">H</text>
<text x="278.1" y="283.1">SUNBO Family</text>
<text x="17.7" y="292.8">1</text>
<text x="52.2" y="292.8">2</text>
<text x="87.1" y="292.7">3</text>
<text x="121.8" y="292.8">4</text>
<text x="156.7" y="292.7">5</text>
<text x="191.6" y="292.8">6</text>
<text x="226.4" y="292.8">7</text>
<text x="261.3" y="292.8">8</text>
<text x="296.1" y="292.7">9</text>
<text x="330.4" y="292.8">10</text>
<text x="365.4" y="292.8">11</text>
<text x="400" y="292.8">12</text>
</g>
<g font-size="2.6">
<text x="33.1" y="137.1">FB003</text>
<text x="102" y="171.6">39</text>
<text x="106.2" y="172.7">FB-3-50-5</text>
<text x="80.4" y="176.5">FB003</text>
<text x="93.9" y="176.1" transform="rotate(-90 93.9 176.1)">79</text>
<text x="104.5" y="176.8" transform="rotate(-90 104.5 176.8)">104</text>
<text x="127" y="176.8" transform="rotate(-90 127 176.8)">50</text>
<text x="89.3" y="180.4">85</text>
<text x="107.8" y="185.8">FB003</text>
<text x="112.4" y="183.4" transform="rotate(-90 112.4 183.4)">50</text>
<text x="127" y="182.6" transform="rotate(-90 127 182.6)">150</text>
<text x="128.9" y="181.3">FB003</text>
<text x="81.3" y="194.5">FB-3-65-5</text>
<text x="93.7" y="192.3" transform="rotate(-90 93.7 192.3)">130</text>
<text x="84.3" y="207.7">FB-3-65-5</text>
<text x="31.7" y="210.4">FB003</text>
<text x="37.2" y="215.6" transform="rotate(-90 37.2 215.6)">150</text>
<text x="91.6" y="212.6">35</text>
<text x="90.7" y="220.1" transform="rotate(-90 90.7 220.1)">279</text>
<text x="37.2" y="223.2" transform="rotate(-90 37.2 223.2)">360</text>
<text x="43.6" y="248.9">150</text>
<text x="49.5" y="248.9">360</text>
<text x="92.7" y="251">85</text>
<text x="188.9" y="250">105</text>
<text x="84.5" y="260.1">FB003</text>
<text x="106.4" y="260.1">FB003</text>
<text x="123.3" y="260.1">FB003</text>
<text x="190.7" y="260.9">FB003</text>
<text x="39.7" y="268.4" transform="rotate(-90 39.7 268.4)">8</text>
<text x="42.1" y="268.3">FB003</text>
<text x="89.6" y="264.4" transform="rotate(-90 89.6 264.4)">8</text>
<text x="110.9" y="264.4" transform="rotate(-90 110.9 264.4)">8</text>
<text x="125.5" y="264.4" transform="rotate(-90 125.5 264.4)">8</text>
<text x="184.8" y="264.4" transform="rotate(-90 184.8 264.4)">8</text>
</g>
<g font-size="2.3">
<text x="26.7" y="24.3">Z2</text>
<text x="27.2" y="27.3">3</text>
<text x="312.2" y="24.3">Z2</text>
<text x="312.6" y="27.3">3</text>
<text x="26.7" y="45.1">Z1</text>
<text x="312.2" y="45.1">Z1</text>
<text x="27.2" y="48">2</text>
<text x="312.6" y="48">2</text>
<text x="25.6" y="127.7" transform="rotate(90 25.6 127.7)">2</text>
<text x="28.5" y="127.2" transform="rotate(90 28.5 127.2)">A3</text>
<text x="25.6" y="148.6" transform="rotate(90 25.6 148.6)">2</text>
<text x="28.5" y="148.1" transform="rotate(90 28.5 148.1)">A3</text>
<text x="83.9" y="186">A2</text>
<text x="130.9" y="186">A2</text>
<text x="84.4" y="188.8">2</text>
<text x="131.4" y="188.8">2</text>
<text x="24.7" y="202.6" transform="rotate(90 24.7 202.6)">2</text>
<text x="27.6" y="202.2" transform="rotate(90 27.6 202.2)">A1</text>
<text x="77.9" y="201" transform="rotate(90 77.9 201)">2</text>
<text x="80.7" y="200.6" transform="rotate(90 80.7 200.6)">A11</text>
<text x="105.5" y="204.9">FB004</text>
<text x="77.9" y="222" transform="rotate(90 77.9 222)">2</text>
<text x="80.7" y="221.4" transform="rotate(90 80.7 221.4)">A11</text>
<text x="24.7" y="223.6" transform="rotate(90 24.7 223.6)">2</text>
<text x="27.6" y="223.1" transform="rotate(90 27.6 223.1)">A1</text>
<text x="257.4" y="238.2">FB004</text>
<text x="215.8" y="241.5">FB-3-65-5</text>
</g>
<g font-size="2.1">
<text x="399.4" y="277.7">A3</text>
<text x="405.1" y="283.8">0</text>
</g>
<text font-size="1.7" x="278.1" y="280.3">World Best</text>
<g font-size="1.5">
<text x="325.5" y="261.6">PROJECT TITLE</text>
<text x="325.5" y="269.7">DRAWING TITLE</text>
<text x="392.1" y="269.7">SCALE</text>
<text x="240.2" y="274.8">REV.</text>
<text x="241.5" y="270.8">0</text>
<text x="247.6" y="270.8">2025- 04- 25</text>
<text x="249.5" y="274.8">DATE</text>
<text x="259.8" y="270.8">ISSUED FOR WORKING</text>
<text x="272.9" y="274.8">NOTE</text>
<text x="294.6" y="270.8">강지혜</text>
<text x="294.9" y="274.8">DRAWN</text>
<text x="305.8" y="270.8">김영광</text>
<text x="306.8" y="274.8">CHK</text>
<text x="316.1" y="274.8">APP.BY</text>
<text x="316.1" y="270.8">김갑진</text>
<text x="392" y="275.5">DWG FORMAT</text>
<text x="392.2" y="280.5">SHEET</text>
<text x="402.3" y="280.5">REV.</text>
</g>
</svg>
